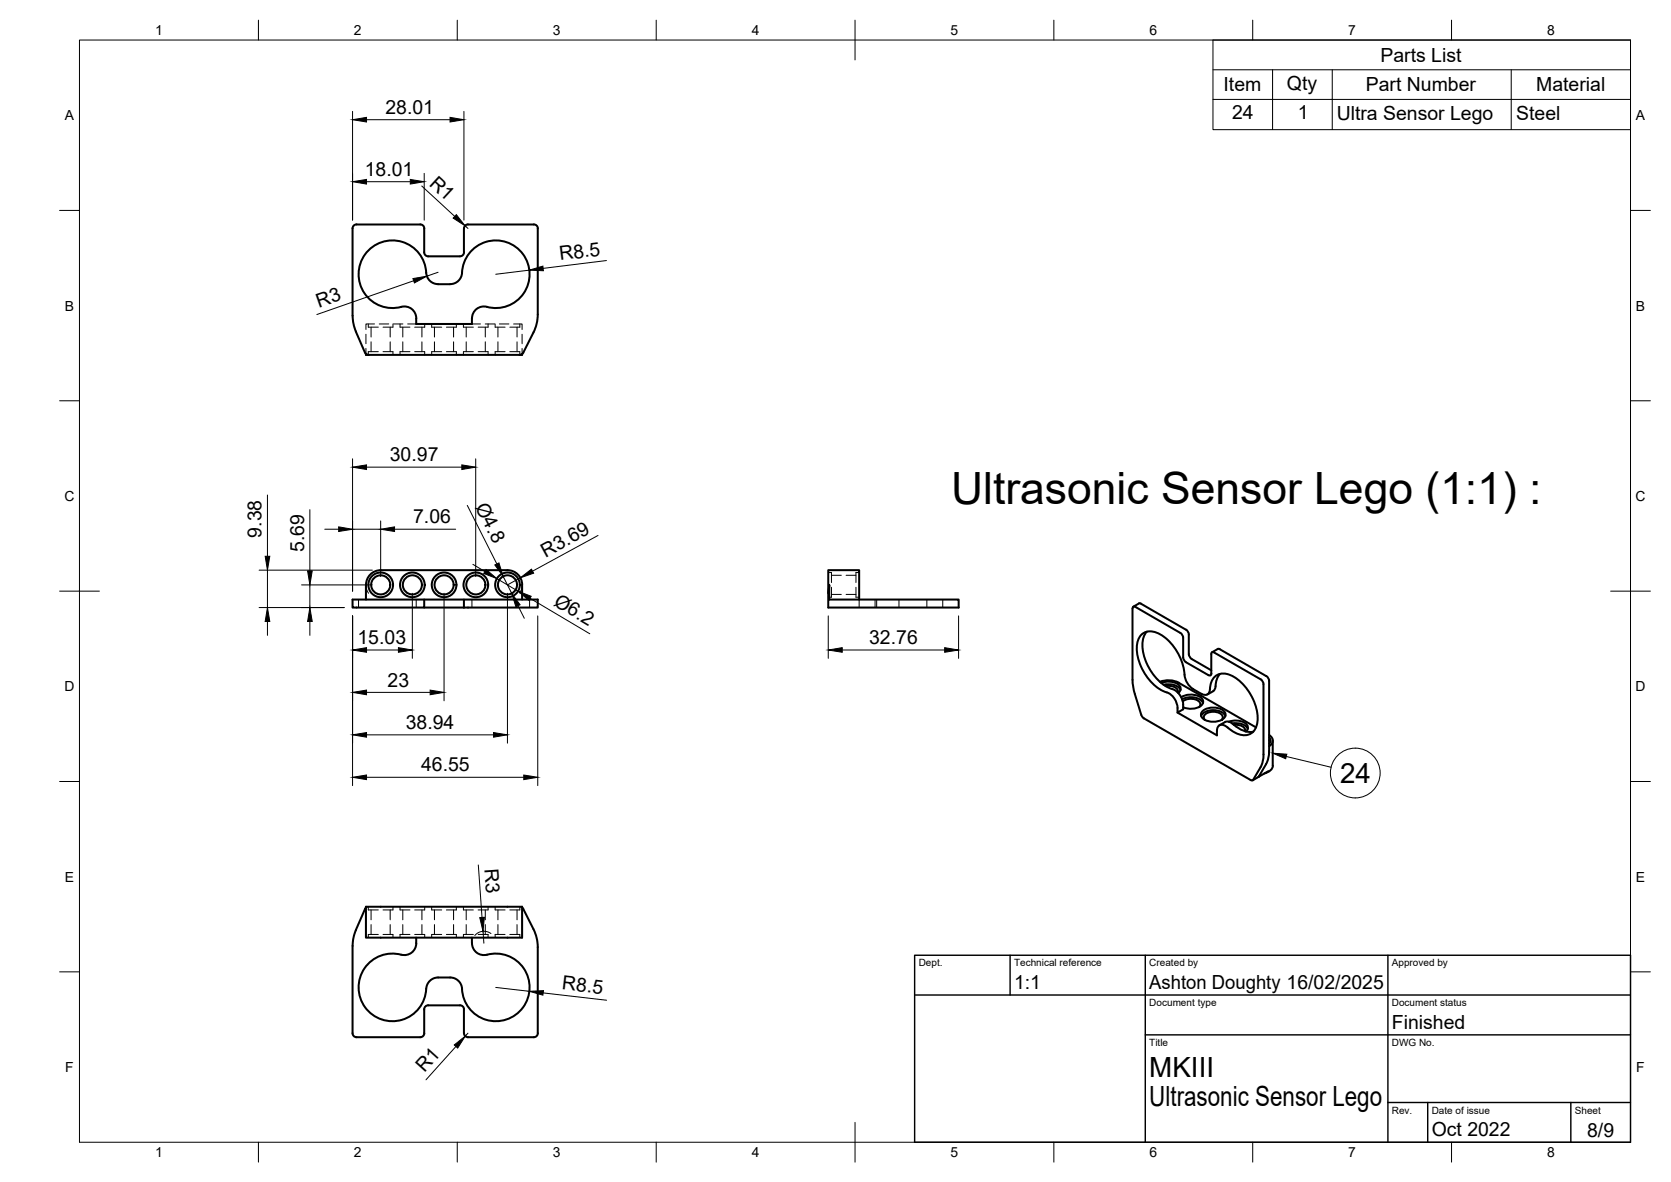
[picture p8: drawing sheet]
<svg xmlns="http://www.w3.org/2000/svg" width="420mm" height="297mm" viewBox="0 0 420 297" stroke-linecap="round" stroke-linejoin="round" font-family="sans-serif">
<!-- layer: Visible -->
<g fill="none" stroke="#000" stroke-width=".51">
<path d="M88.6 79.3v-21.9a.97 .97 0 0 1 1-1h16.1a.97 .97 0 0 1 1 1v6a1.01 1.01 0 0 0 1 1h8a.97 .97 0 0 0 .9-1l.1-6a1.01 1.01 0 0 1 1-1h16.5a.97 .97 0 0 1 1 1l-.1 23-.7 2.5-2.8 5.7-.4 .4-.5 .2M88.7 79.3l.2 2.3 .6 1.7M113.2 71.4a3.2 3.2 0 0 0 3.1-3.8 8.5 8.5 0 0 1 10.2-7 8.5 8.5 0 0 1 6.4 10.6 8.5 8.5 0 0 1-10.9 5.8 3 3 0 0 0-3.3 3v1.4h-14.1a3.5 3.5 0 0 0-1.5-4l-1.3-.4a10 10 0 0 1-7.3-.7 8.5 8.5 0 0 1 .1-14.9 8.5 8.5 0 0 1 12.7 7.8 3 3 0 0 0 2.9 2.2h3M89.5 83.3l2.3 5.3 .3 .4 .6 .2M92 88.9v.3h.7M92.7 89.2h38M131.3 89v.2h-.6M106.7 150.7v2h-18.1v-2h28M106.7 152.7h9.9M116.6 150.7h18.6v2h-18.6zM131.3 147v3.7M131.3 147a3.7 3.7 0 0 0-3.7-3.7h-31.9a3.7 3.7 0 0 0-3.7 3.7v3.7"/>
<path d="M208.3 149.1v-5.8h7.7v7.4M208.5 147v3.7h32.5v2h-32.7v-3.6zM285 152.5l1.4-.9 .5 .1 11.6 6.7 .4 1.1v4.9M285.5 152.5l11.6 6.8 .4 1v4.9l.4 1 6 3.5h.5l.2-.4M285.5 152.5h-.5l-.2 .4v18.5l.4 2.4 1.8 5.8 .6 .9M288.4 158.7a7 7 0 0 0-.5 6.9 12.2 12.2 0 0 0 7.7 8 4.9 4.9 0 0 1 1.9 4.7l-1.4 .8v-1.2M291.6 171.3l2.1-.4 1.5 .2 1.2 .5M292 171.6a4.3 4.3 0 0 1 4.7 1 1.22 1.22 0 0 1-.4 1.6M292.6 172.1a3.7 3.7 0 0 1 4.2 1.3M293.1 172.4a2.57 2.57 0 0 1 3.1 1.3l-.1 .3M296.1 179.1l9.9 5.7v-1.2M296.4 171.6l19.4 11.2"/>
<path d="M297 175.2a4.4 4.4 0 0 1 5.3 .5 1.63 1.63 0 0 1-1.5 2.2l-2 .2-1.3-.4M297.2 175.7a4.4 4.4 0 0 1 5.1 .7l.2 .3M297.4 176.3a3.3 3.3 0 0 1 4.3 .3l.1 .7-.2 .3M298.9 164.3l.2 .7 .5 .6M299.6 165.6l5 2.9M300 173.2l2.1 1.2a1.27 1.27 0 0 0 1.4 .1 1.27 1.27 0 0 0 .7-1.3 3.5 3.5 0 0 1 4.3-3.8 12.2 12.2 0 0 1 7.6 9.5 5.4 5.4 0 0 1-1.4 5.4 4.4 4.4 0 0 1-5.2-.8l-.8-.7a1.44 1.44 0 0 0-1.5-.7 1.44 1.44 0 0 0-1.2 1.1v.4M300 173.1a5.1 5.1 0 0 1-2.2-4.4 13.1 13.1 0 0 0-6.7-9.6 3.5 3.5 0 0 0-3.6 0 3.5 3.5 0 0 0-1.6 3.3 12.9 12.9 0 0 0 6.8 11.4 4.4 4.4 0 0 1 3.4 4.1M302 179.9a3.9 3.9 0 0 1 5-1l.9 .6 .2 .4M302.4 178.7a4.2 4.2 0 0 1 5.7 .4 1.87 1.87 0 0 1-2 2.2l-1.4 .1a2.62 2.62 0 0 1-2.7-1.8zM304.6 164.3l.2-.4h.5l11.7 6.8M304.6 164.4v4.9M305 173.7l-1.4 .8"/>
<path d="M306.2 163.1h.5l11.7 6.8 .5 .5 .2 .7M306.2 163.1l-1.4 .8M306.8 169.4a6.9 6.9 0 0 0-1.3 3.8l-.5 .5M317 170.7l.5 .5 .2 .7v18.3l-.5 2.2-2.2 3.7-.5-.1-26.9-15.5M319.1 171.1v18.3l-.5 2.2-2.1 3.5M302.9 180.9a1.2 1.2 0 0 1 0-1.3 1.2 1.2 0 0 1 1.1-.6 2.78 2.78 0 0 1 3.5 1.2l-.3 .7M306.6 182.3l1.4-.9a1.76 1.76 0 0 1 2.1 .6 6 6 0 0 0 5 1.9M309 181.4a4.3 4.3 0 0 1 4.6 .9 1.18 1.18 0 0 1-.3 1.5M309.8 181.8a3.6 3.6 0 0 1 3.9 1.4M310.2 182.2a2.5 2.5 0 0 1 2.9 1.2v.4M316.5 195.1l-1.5 1M318.9 193.8l-2.5 1.4"/>
<path d="M319.1 186l.3 .4M319.1 185.3a1.14 1.14 0 0 1 0 1.6M319.1 184.7a1.53 1.53 0 0 1 .9 1.4 1.53 1.53 0 0 1-.9 1.4M320 186.1v6.4M320 192.4a2.41 2.41 0 0 1-2.1 2M88.6 237.7v21.9a1.01 1.01 0 0 0 1 1.1h16.1a.97 .97 0 0 0 1-1v-6.1a.97 .97 0 0 1 1-.9l8-.1a.97 .97 0 0 1 .9 1l.1 6a1.01 1.01 0 0 0 1 1.1h16.5a1.01 1.01 0 0 0 1-1.1v-21.6M89.5 233.7l-.7 2.3-.1 1.7M91.8 228.5l-2.3 5.2M92 227.9h39.3v7.7h-39.3zM92 228.1l-.2 .4M104.6 235.6a3.5 3.5 0 0 1-1.5 4.1l-1.3 .3a10.1 10.1 0 0 0-7.3 .8 8.5 8.5 0 0 0 .1 14.8 8.5 8.5 0 0 0 12.7-7.8 3 3 0 0 1 2.9-2.2h3M118.7 235.6a3.6 3.6 0 0 0 1.5 4.1l1.3 .3a9.4 9.4 0 0 1 8.9 1.9 8.5 8.5 0 0 1-2.5 14.1 8.5 8.5 0 0 1-11.8-8.2 3 3 0 0 0-2.9-2.2"/>
<path d="M131.3 228.1l.3 .3M131.6 228.4l3.1 6.3 .4 2 .1 1.3"/>
<circle cx="95.7" cy="147" r="3.1"/>
<circle cx="95.7" cy="147" r="2.4"/>
<circle cx="103.7" cy="147" r="3.1"/>
<circle cx="103.7" cy="147" r="2.4"/>
<circle cx="111.7" cy="147" r="3.1"/>
<circle cx="111.7" cy="147" r="2.4"/>
<circle cx="119.6" cy="147" r="3.1"/>
<circle cx="119.6" cy="147" r="2.4"/>
<circle cx="127.6" cy="147" r="3.1"/>
<circle cx="127.6" cy="147" r="2.4"/>
</g>
<!-- layer: Hidden -->
<g fill="none" stroke="#000" stroke-width=".25">
<path d="M92 84v2.4M92 87.6v1.3M92.6 81.4v.8h2.5M93.3 82.2v2.5M93.3 85.9v2.5M94.2 81.4h-2.2v1.4M95.1 88.4h-2.5v.8M95.4 81.4h2.3M96.3 88.4h2.5v.8M98.1 82.2v2.5M98.1 85.9v2.5M98.8 81.4v.8h-2.5"/>
<path d="M98.9 81.4h2.4M100.6 81.4v.8h2.5M101.3 82.2v2.5M101.3 85.9v2.5M102.5 81.4h2.1M103.1 88.4h-2.5v.8M104.3 88.4h2.5v.8M106.1 82.2v2.5M106.1 85.9v2.5M106.8 81.4v.8h-2.5M108.5 81.4v.8h2.6M109.2 82.2v2.5"/>
<path d="M109.2 85.9v2.5M111.1 88.4h-2.6v.8M112.2 88.4h2.5v.8M114 82.2v2.5M114 85.9v2.5M114.7 81.4v.8h-2.5M116.5 81.4v.8h2.5M117.2 82.2v2.5M117.2 85.9v2.5M118.7 81.4h2.1M119 88.4h-2.5v.8M120.2 88.4h2.5v.8"/>
<path d="M122 81.4h2.4M122 82.2v2.5M122 85.9v2.5M122.7 81.4v.8h-2.5M124.5 81.4v.8h2.5M125.2 82.2v2.5M125.2 85.9v2.5M125.6 81.4h2.4M127 88.4h-2.5v.8M128.2 88.4h2.5v.8M129.1 81.4h2.2v1.4M130 82.2v2.5"/>
<path d="M130 85.9v2.5M130.7 81.4v.8h-2.5M131.3 84v2.4M131.3 87.6v1.4M90.1 150.7v2M92 147l.1 1 .6 1.1M104.6 150.7v2M118.7 150.7v2M131.3 147l-.1 .9-.5 1.1M133.2 150.7v2M208.3 143.9h.8v2.5M208.5 148.2v-1.2l-.2 2"/>
<path d="M208.5 149.4v1.3M209.1 147.6v2.5h-.8M209.1 144.6h2.4M209.1 149.4h2.4M212.7 144.6h2.5M212.7 149.4h2.5M215.2 147.6v2.5h.8M216 143.9h-.8v2.5M216 150.7v2M220 150.7v2M220.4 150.7v2M226 150.7v2"/>
<path d="M233 150.7v2M237 150.7v2M92.6 227.9v.8h2.5M92.7 227.9l-.7 .2M93.3 228.7v2.4M93.3 232.4v2.4M95.1 234.8h-2.5v.8M96.3 234.8h2.5v.8M98.1 228.7v2.4M98.1 232.4v2.4M98.8 227.9v.8h-2.5M100.6 227.9v.8h2.5"/>
<path d="M101.3 228.7v2.4M101.3 232.4v2.4M103.1 234.8h-2.5v.8M104.3 234.8h2.5v.8M106.1 228.7v2.4M106.1 232.4v2.4M106.8 227.9v.8h-2.5M108.5 227.9v.8h2.6M109.2 228.7v2.4M109.2 232.4v2.4M111.1 234.8h-2.6v.8M112.2 234.8h2.5v.8"/>
<path d="M114 228.7v2.4M114 232.4v2.4M114.7 227.9v.8h-2.5M116.5 227.9v.8h2.5M117.2 228.7v2.4M117.2 232.4v2.4M119 234.8h-2.5v.8M120.2 234.8h2.5v.8M122 228.7v2.4M122 232.4v2.4M122.7 227.9v.8h-2.5M124.5 227.9v.8h2.5"/>
<path d="M125.2 228.7v2.4M125.2 232.4v2.4M127 234.8h-2.5v.8M128.2 234.8h2.5v.8M130 228.7v2.4M130 232.4v2.4M131.3 228.1l-.6-.2v.8h-2.5"/>
</g>
<!-- layer: BORDER -->
<g fill="none" stroke="#000" stroke-width=".25">
<path d="M20 10.1h390v276.9h-390zM65 5.1v5M115 5.1v5M165 5.1v5M215 5.1v10M265 5.1v5M315 5.1v5M365 5.1v5M15 52.9h5M410 52.9h5M15 100.7h5M410 100.7h5"/>
<path d="M15 148.6h10M405 148.6h10M15 196.4h5M410 196.4h5M15 244.2h5M410 244.2h5M65 287v5M115 287v5M165 287v5M215 282.1v9.9M265 287v5M315 287v5"/>
<path d="M365 287v5"/>
</g>
<!-- layer: TITLEBLOCK -->
<path d="M230 240.1h180v46.9h-180zM230 250h180M254 240.1v9.9M288 240.1v46.9M349 240.1v46.9M288 260.1h122M349 277.1h61M359 277.1v9.9M395 277.1v9.9" fill="none" stroke="#000" stroke-width=".36"/>
<!-- layer: Parts Lists -->
<path d="M305 10.1h105v22.5h-105zM305 17.5h105M320 17.5v15.1M335 17.5v15.1M380 17.5v15.1M305 25h105" fill="none" stroke="#000" stroke-width=".25"/>
<!-- layer: Balloons -->
<circle cx="340.8" cy="194.3" r="6.3" fill="none" stroke="#000" stroke-width=".25"/>
<!-- layer: 0 -->
<path d="M320 189.3l3.6 .2-.3 1.2z" fill="#000" stroke="#000" stroke-width=".25"/>
<path d="M323.4 190.1l11.3 2.7" fill="none" stroke="#000" stroke-width=".25"/>
<!-- layer: FD_Dimensions -->
<g fill="none" stroke="#000" stroke-width=".25">
<path d="M88.6 28v27.3M92.2 30.1h21M116.6 28v27.3M92.2 45.7h11M106 46.7l8.3 7.7M106.7 43.6v11.7M116.9 56.7l.8 .7M104 70.6l-24.3 8.4M110.2 68.4l-2.9 1M133.1 67.9l-8.4 1M152.5 65.5l-15.9 1.9M88.6 115.3v33.3"/>
<path d="M92.2 117.4h23.9M119.6 115.3v29.6M67.2 124.4v15.4M77.9 128.1v15.4M81.7 133h3.5M88.6 133h7.1M95.7 130.9v14M99.2 133h15.4M117.5 127l7.4 14.7M150.4 134.6l-16.5 8.9M65.2 152.7h21.4M65.2 143.3h28.4"/>
<path d="M67.2 143.3v9.4M67.2 156.2v3.5M75.8 147h17.8M77.9 147v5.7M77.9 156.2v3.5M88.6 154.8v42.6M103.7 149.1v16.3M111.7 149.1v27M118.9 141.8l3 1.8M124.9 145.4l5.4 3.2M126.5 144.9l2.2 4.2M127.6 149.1v37.7"/>
<path d="M129.4 143.7l1.3 1.3M130.3 152.3l1.5 3.1M130.8 145.2l-3.2 1.8M133.3 150.4l15 8.9M135.2 154.8v42.6M208.3 154.8v10.6M241 154.8v10.6M92.2 163.4h8M92.2 174h16M211.8 163.4h25.7M92.2 195.3h39.5M92.2 184.7h31.9"/>
<path d="M120.3 217.4l.9 13.2M121.5 234l.2 3M123.4 234.6a2.99 2.99 0 0 0-4 .5M117.7 259.6l-.7 .8M124.7 248.1l8.4 1M136.6 249.5l15.9 1.9M114.6 263l-7.5 8.4"/>
</g>
<g fill="#000" stroke="#000" stroke-width=".25">
<path d="M88.6 30.1l3.6-.6v1.2zM113.2 29.5l3.4 .6-3.4 .6zM88.6 45.7l3.6-.6v1.2zM103.2 45.1l3.5 .6-3.5 .6zM114.7 53.9l2.2 2.8-3-1.9zM103.8 70l3.5-.6-3.1 1.7zM133.1 67.9l3.4-1 .1 1.1zM88.6 117.4l3.6-.6v1.2zM116.1 116.8l3.5 .6-3.5 .6zM66.7 139.8h1.1l-.6 3.5zM85.2 132.4l3.4 .6-3.4 .6zM95.7 133l3.5-.6v1.2z"/>
<path d="M67.2 152.7l.6 3.5h-1.1zM77.9 152.7l.6 3.5h-1.2zM77.3 143.5h1.2l-.6 3.5zM122.2 143.1l2.7 2.3-3.3-1.3zM124.4 142l1.1-.5 1 3.4zM128.7 149.1l2.1 2.9-1.1 .5zM130.3 148.6l3.3 1.2-.6 1.1zM130.8 145.2l2.8-2.2 .6 1zM88.6 174l3.6-.6v1.2zM88.6 163.4l3.6-.6v1.1zM100.2 162.8l3.5 .6-3.5 .5zM108.2 173.4l3.5 .6-3.5 .6z"/>
<path d="M208.3 163.4l3.5-.6v1.1zM237.5 162.8l3.5 .6-3.5 .5zM88.6 195.3l3.6-.5v1.1zM88.6 184.7l3.6-.6v1.2zM124.1 184.1l3.5 .6-3.5 .6zM131.7 194.8l3.5 .5-3.5 .6zM120.6 230.6l1.2-.1-.3 3.5zM133.1 249.1l3.6-.2-.2 1.2zM114.2 262.6l2.8-2.2-1.9 3z"/>
</g>
<text font-size="11.2" x="239.2" y="126.6">Ultrasonic Sensor Lego (1:1) :</text>
<g font-size="7">
<text x="337" y="196.8">24</text>
<text x="289" y="270.6">MKIII</text>
<text x="289" y="278.1">Ultrasonic Sensor Lego</text>
</g>
<g font-size="4.9">
<text x="347.1" y="15.5">Parts List</text>
<text x="307.7" y="23">Item</text>
<text x="323.6" y="22.5">Qty</text>
<text x="343.4" y="23">Part Number</text>
<text x="386.3" y="23">Material</text>
<text x="96.9" y="28.6">28.01</text>
<text x="309.8" y="29.9">24</text>
<text x="326.3" y="29.9">1</text>
<text x="336.1" y="30">Ultra Sensor Lego</text>
<text x="381.3" y="30">Steel</text>
<text x="91.7" y="44.2">18.01</text>
<text x="107.7" y="46.4" transform="rotate(43 107.7 46.4)">R1</text>
<text x="140.9" y="65.5" transform="rotate(-7 140.9 65.5)">R8.5</text>
<text x="80.2" y="77.3" transform="rotate(-19 80.2 77.3)">R3</text>
<text x="98" y="115.9">30.97</text>
<text x="103.9" y="131.5">7.06</text>
<text x="119.4" y="127.4" transform="rotate(63 119.4 127.4)">Ø4.8</text>
<text x="65.8" y="135.1" transform="rotate(-90 65.8 135.1)">9.38</text>
<text x="76.5" y="138.8" transform="rotate(-90 76.5 138.8)">5.69</text>
<text x="137.2" y="140.1" transform="rotate(-29 137.2 140.1)">R3.69</text>
<text x="139" y="151.9" transform="rotate(31 139 151.9)">Ø6.2</text>
<text x="89.9" y="161.9">15.03</text>
<text x="218.5" y="161.9">32.76</text>
<text x="97.5" y="172.5">23</text>
<text x="102" y="183.2">38.94</text>
<text x="105.9" y="193.9">46.55</text>
<text x="121.8" y="218.3" transform="rotate(86 121.8 218.3)">R3</text>
<text x="141.2" y="248.6" transform="rotate(7 141.2 248.6)">R8.5</text>
<text x="255" y="248.5">1:1</text>
<text x="289" y="248.5">Ashton Doughty 16/02/2025</text>
<text x="350" y="258.6">Finished</text>
<text x="106.7" y="269.7" transform="rotate(-48 106.7 269.7)">R1</text>
<text x="360" y="285.5">Oct 2022</text>
<text x="399.1" y="285.7">8/9</text>
</g>
<g font-size="3.5">
<text x="39" y="8.8">1</text>
<text x="89" y="8.8">2</text>
<text x="139" y="8.8">3</text>
<text x="189" y="8.8">4</text>
<text x="239" y="8.8">5</text>
<text x="289" y="8.8">6</text>
<text x="339" y="8.8">7</text>
<text x="389" y="8.8">8</text>
<text x="16.3" y="30.2">A</text>
<text x="411.3" y="30.2">A</text>
<text x="16.3" y="78">B</text>
<text x="411.3" y="78">B</text>
<text x="16.2" y="125.9">C</text>
<text x="411.2" y="125.9">C</text>
<text x="16.2" y="173.7">D</text>
<text x="411.2" y="173.7">D</text>
<text x="16.3" y="221.6">E</text>
<text x="411.3" y="221.6">E</text>
<text x="16.4" y="269.4">F</text>
<text x="411.4" y="269.4">F</text>
<text x="39" y="290.8">1</text>
<text x="89" y="290.8">2</text>
<text x="139" y="290.8">3</text>
<text x="189" y="290.8">4</text>
<text x="239" y="290.8">5</text>
<text x="289" y="290.8">6</text>
<text x="339" y="290.8">7</text>
<text x="389" y="290.8">8</text>
</g>
<g font-size="2.5">
<text x="231" y="242.9">Dept.</text>
<text x="255" y="242.9">Technical reference</text>
<text x="289" y="242.9">Created by</text>
<text x="350" y="242.9">Approved by</text>
<text x="289" y="252.8">Document type</text>
<text x="350" y="252.8">Document status</text>
<text x="289" y="262.9">Title</text>
<text x="350" y="262.9">DWG No.</text>
<text x="350" y="279.9">Rev.</text>
<text x="360" y="279.9">Date of issue</text>
<text x="396" y="279.9">Sheet</text>
</g>
</svg>
